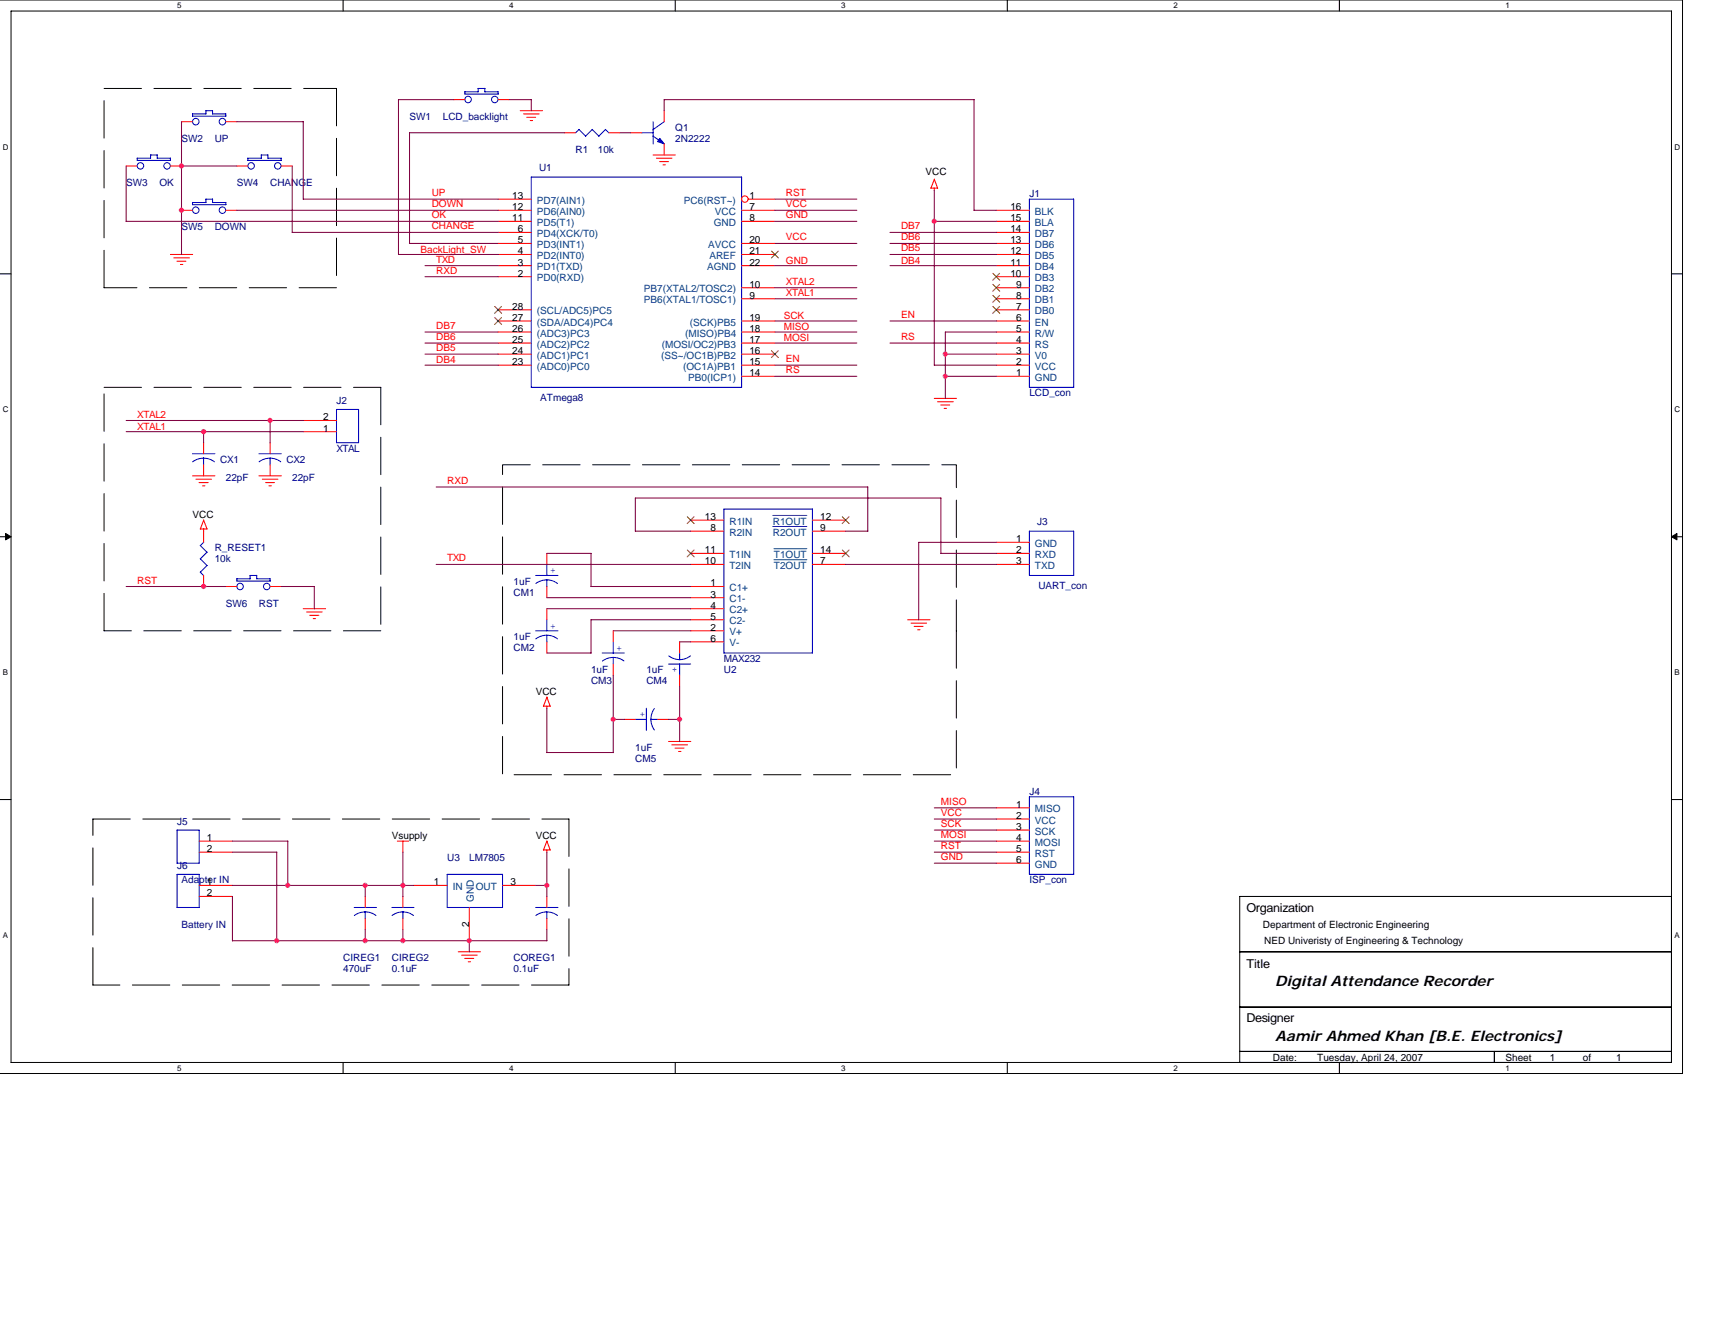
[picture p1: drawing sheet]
<svg xmlns="http://www.w3.org/2000/svg" width="279mm" height="216mm" viewBox="0 0 279 216" stroke-linecap="round" stroke-linejoin="round" font-family="sans-serif">
<path d="M0 0h274.1v174.9h-274.1M1.8 1.8h270.5v171.3h-270.5z" fill="none" stroke="#000" stroke-width=".16"/>
<g fill="#fff">
<path d="M28.9 .2h.7v1.4h-.7z"/>
<path d="M28.9 173.3h.7v1.5h-.7z"/>
</g>
<path d="M55.9 0v1.8M55.9 173.1v1.8" fill="none" stroke="#000" stroke-width=".17"/>
<g fill="#fff">
<path d="M83 .2h.7v1.4h-.7z"/>
<path d="M83 173.3h.7v1.5h-.7z"/>
</g>
<path d="M110 0v1.8M110 173.1v1.8" fill="none" stroke="#000" stroke-width=".17"/>
<g fill="#fff">
<path d="M137.1 .2h.7v1.4h-.7z"/>
<path d="M137.1 173.3h.7v1.5h-.7z"/>
</g>
<path d="M164.1 0v1.8M164.1 173.1v1.8" fill="none" stroke="#000" stroke-width=".17"/>
<g fill="#fff">
<path d="M191.2 .2h.7v1.4h-.7z"/>
<path d="M191.2 173.3h.7v1.5h-.7z"/>
</g>
<path d="M218.2 0v1.8M218.2 173.1v1.8" fill="none" stroke="#000" stroke-width=".17"/>
<g fill="#fff">
<path d="M245.3 .2h.7v1.4h-.7z"/>
<path d="M245.3 173.3h.7v1.5h-.7z"/>
<path d="M.5 23.2h.9v1.4h-.9z"/>
<path d="M272.8 23.2h.9v1.4h-.9z"/>
<path d="M.5 66h.9v1.5h-.9z"/>
<path d="M272.8 66h.9v1.5h-.9z"/>
</g>
<path d="M0 44.6h1.8M272.3 44.6h1.8" fill="none" stroke="#000" stroke-width=".17"/>
<g fill="#fff">
<path d="M.5 108.9h.8v1.4h-.8z"/>
<path d="M272.8 108.9h.8v1.4h-.8z"/>
</g>
<path d="M0 87.5h1.8M272.3 87.5h1.8" fill="none" stroke="#000" stroke-width=".17"/>
<path d="M.9 86.9l.9 .6-.9 .5zM272.3 87.5l.9-.6v1.1z" fill="#000" stroke="#000" stroke-width=".16"/>
<g fill="#fff">
<path d="M.5 151.7h.8v1.4h-.8z"/>
<path d="M272.8 151.7h.8v1.4h-.8z"/>
</g>
<path d="M0 130.3h1.8M272.3 130.3h1.8M202 146.1h70.3v27h-70.3zM202 155.1h70.3M202 164.1h70.3M202 171.3h70.3M243.5 171.3v1.8" fill="none" stroke="#000" stroke-width=".17"/>
<g fill="none" stroke="#000" stroke-width=".16" stroke-dasharray="6.1 2">
<path d="M17 14.4h37.8M54.8 14.4v32.5M17 46.9v-32.5M54.8 46.9h-37.8M17 63.1h45M62 63.1v39.7M81.9 75.7h73.9v50.5h-73.9zM17 102.8v-39.7M62 102.8h-45M15.1 133.5h77.6M92.7 133.5v27M15.1 160.5v-27"/>
<path d="M92.7 160.5h-77.6"/>
</g>
<g fill="none" stroke="#f00" stroke-width=".17">
<path d="M29.6 19.8h1.8M36.8 19.8h1.8M73.9 16.2h1.8M81.2 16.2h1.8M84.8 18h3.6M85.3 18.6h2.5M85.8 19.1h1.5M86.4 19.6h.4M108.2 18v1.8M20.6 27.1h1.8M27.8 27.1h1.8M29.6 34.3h1.8"/>
<path d="M36.8 34.3h1.8M38.6 27.1h1.8M45.8 27.1h1.8M81.2 32.4h5.4M81.2 39.7h5.4M81.2 37.9h5.4M81.2 34.3h5.4M81.2 36.1h5.4M92 21.6h1.8M99.2 21.6h1.8M102.8 21.6h1.8M106.4 25.3h3.6"/>
<path d="M106.9 25.8h2.6M107.5 26.3h1.4M108 26.9h.4M108.2 23.4v1.9M120.8 39.7h5.4M120.8 34.3h5.4M120.8 36.1h5.4M121.9 32.4h4.3M151.6 30.6h1.1M152.2 30.6v.4M152.2 29.2l.6 1.5M152.2 29.2l-.5 1.4"/>
<path d="M162.3 39.7h5.4M162.3 37.9h5.4M162.3 34.3h5.4M162.3 36.1h5.4M27.8 41.5h3.6M28.3 42h2.6M28.8 42.6h1.5M29.4 43.1h.4M81.2 41.5h5.4M81.2 45.1h5.4M81.2 43.3h5.4M81.2 59.5h5.4"/>
<path d="M81.2 57.7h5.4M81.2 55.9h5.4M81.2 54.1h5.4M81.2 52.3h5.4M81.2 50.5h5.4M120.8 41.5h5.4M120.8 43.3h5.4M120.8 48.7h5.4M120.8 46.9h5.4M120.8 59.5h5.4M120.8 57.7h5.4M120.8 55.9h5.4"/>
<path d="M120.8 54.1h5.4M120.8 52.3h5.4M162.3 41.5h5.4M162.3 45.1h5.4M162.3 43.3h5.4M162.3 48.7h5.4M162.3 46.9h5.4M162.3 59.5h5.4M162.3 57.7h5.4M162.3 55.9h5.4M162.3 54.1h5.4M162.3 52.3h5.4"/>
<path d="M162.3 50.5h5.4M31.4 77.5h3.6M31.9 78.1h2.6M32.4 78.6h1.5M33 79.2h.4M33.2 72.1v1.8M33.2 75.7v1.8M42.2 77.5h3.6M42.7 78.1h2.6M43.3 78.6h1.4M43.8 79.2h.4M44 72.1v1.8"/>
<path d="M44 75.7v1.8M49.4 70.3h5.4M49.4 68.5h5.4M120.8 61.3h5.4M152.2 64.9h3.6M152.7 65.5h2.6M153.3 66h1.4M153.8 66.5h.4M162.3 61.3h5.4M33.2 86.2v2.2M33.2 93.8v1.8M33.2 84.8l.5 1.4"/>
<path d="M33.2 84.7l-.6 1.5h1.1M36.8 95.6h1.8M44 95.6h1.8M49.4 99.2h3.6M50 99.7h2.5M89.1 90.2v1.8M89.1 95.6v1.8M89.1 99.2v1.8M112.5 99.2h5.4M112.5 95.6h5.4M112.5 97.4h5.4M112.5 84.8h5.4"/>
<path d="M112.5 86.6h5.4M112.5 90.2h5.4M112.5 92h5.4M132.4 84.8h5.4M132.4 86.6h5.4M132.4 90.2h5.4M132.4 92h5.4M162.3 90.2h5.4M162.3 92h5.4M162.3 88.4h5.4M50.5 100.3h1.4M51 100.8h.4"/>
<path d="M88.5 115.1h1.1M89.1 104.6v1.8M89.1 115.1v.3M89.1 113.6l.5 1.5M89.1 113.6l-.6 1.5M99.9 102.8v1.8M99.9 108.2v1.8M101.7 117.2h1.8M107.1 117.2h1.8M110.7 104.6v1.8M110.7 110v1.8M112.5 101h5.4"/>
<path d="M112.5 102.8h5.4M112.5 104.6h5.4M147.9 101h3.6M148.4 101.5h2.6M148.9 102.1h1.5M149.5 102.6h.4M32.4 137.1h5.5M32.4 138.9h5.5M64.7 137.1h1.9M65.6 137.1v1.8M88.5 138.5h1.1M89.1 138.5v.4"/>
<path d="M89.1 137.1l.5 1.4M89.1 137l-.6 1.5M108.9 120.8h3.6M109.5 121.4h2.5M110 121.9h1.4M110.6 122.4h.3M162.3 137.1h5.4M162.3 138.9h5.4M162.3 131.6h5.4M162.3 133.5h5.4M162.3 135.3h5.4M32.4 144.3h5.5"/>
<path d="M32.4 146.1h5.5M59.5 146.1v1.8M59.5 149.7v1.8M65.6 146.1v1.8M65.6 149.7v1.8M67.4 144.3h5.5M74.7 155.1h3.6M75.2 155.6h2.5M75.7 156.2h1.5M76.3 156.7h.4M76.5 147.9v5.4M81.9 144.3h5.4"/>
<path d="M89.1 146.1v1.8M89.1 149.7v1.8M162.3 140.7h5.4"/>
<circle cx="121.4" cy="32.4" r=".52"/>
</g>
<g fill="none" stroke="#00f" stroke-width=".17">
<path d="M31.4 18.5v.4h5.4M33.5 18h1.1M33.5 18v.6h-2.2M34.6 18v.6h2.2M36.8 18.5v.4M77.9 15l-2.2-.1v.4h5.5v-.4l-2.2 .1M79 14.4v.6M79 14.4h-1.1v.6M106.4 19.8v3.7M108.2 19.8l-1.8 1.3M22.3 25.8h2.2M22.4 25.8v.3h5.4v-.3"/>
<path d="M25.6 25.8h2.2M25.6 25.2v.6M25.6 25.3h-1.1v.5M33.5 32.4h1.1M33.5 32.4v.6M33.5 33h-2.1v.4h5.4M34.6 32.4v.6h2.2v.4M40.4 25.8h2.2M40.4 25.8v.3h5.4v-.3M43.6 25.8h2.2M43.6 25.3h-1.1l.1 .5M43.6 25.2v.6"/>
<path d="M86.6 28.9h34.2v34.2h-34.2zM93.8 21.6l.5-.5 1.1 1.1M95.4 22.2l1.1-1.1 1.1 1.1M99.2 21.7l-.5-.6-1.1 1.1M104.6 21.6h1.8M106.4 22.2l1.8 1.3M167.7 32.4h7.2v30.7h-7.2zM31.4 73.9h3.6M33.1 74.7l1.2 .2 .6 .3M33.1 74.7l-.7 .1-1 .4M33.2 74.7v1.1M42.2 73.9h3.6"/>
<path d="M44 74.7l1.1 .2 .6 .3M44 74.7l-.8 .1-1 .4M44 74.7v1.1M54.8 66.7h3.6v5.4h-3.6zM32.6 91l1.1 1.2M32.6 88.9l1.1 1.1-1.1 1.1M33.2 88.3l-.6 .6M33.7 92.1l-1.1 1.1 .6 .6M38.6 94.3h2.1v-.5h1.1v.5M38.6 94.3v.4h5.4M41.8 94.3h2.2M44 94.3v.4"/>
<path d="M87.3 93.8h3.6M89.1 94.5l1.1 .2 .6 .4M89.1 94.5l-.8 .1-1 .5M89.1 92v1.8M89.1 94.5v1.1M117.9 83h14.5v23.4h-14.5zM167.7 86.6h7.2v7.2h-7.2zM87.3 102.8h3.6M89.1 103.5l1.1 .2 .6 .4M89.1 103.5l-.8 .1-1 .5M89.1 101v1.8M89.1 103.5v1.1"/>
<path d="M98.1 106.4h3.6M99.9 104.6v1.8M99.9 107.1v1.1M101.6 107.7l-1-.5-.7-.1-1.1 .2-.7 .4M103.5 117.2h1.8M105.3 115.4v3.6M106 117.2l.3 1.1 .3 .7M106 117.2h1.1M106.6 115.4l-.3 .7-.3 1.1M108.9 108.2h3.6M108.9 106.9l.7 .3 1.1 .3 .8-.1 1-.5M110.7 106.4v1.1"/>
<path d="M110.7 108.2v1.8M28.9 135.3h3.5v5.4h-3.5zM167.7 129.8h7.2v12.7h-7.2zM28.9 142.5h3.5v5.4h-3.5zM57.7 147.9h3.6M57.7 149.2l1-.5 .8-.1 1.1 .2 .7 .4M59.5 148.6v1.1M63.8 147.9h3.7M63.9 149.2l1-.5 .7-.1 1.1 .2 .7 .4M65.6 148.6v1.1M72.9 142.5h9v5.4h-9zM87.3 147.9h3.6"/>
<path d="M89.1 148.6l1.1 .2 .6 .4M89.1 148.6l-1.1 .2-.7 .4M89.1 148.6v1.1"/>
<circle cx="31.9" cy="19.8" r=".53"/>
<circle cx="36.2" cy="19.8" r=".53"/>
<circle cx="76.3" cy="16.2" r=".53"/>
<circle cx="80.6" cy="16.2" r=".53"/>
<circle cx="22.9" cy="27" r=".53"/>
<circle cx="27.2" cy="27" r=".53"/>
<circle cx="31.9" cy="34.2" r=".53"/>
<circle cx="36.2" cy="34.2" r=".53"/>
<circle cx="40.9" cy="27" r=".53"/>
<circle cx="45.3" cy="27" r=".53"/>
<circle cx="39.1" cy="95.6" r=".53"/>
<circle cx="43.5" cy="95.6" r=".53"/>
</g>
<g fill="none" stroke="#804000" stroke-width=".16">
<path d="M80.6 51.8l1.1 1.1M80.6 49.9l1.1 1.2M81.7 51.8l-1.1 1.1M81.7 49.9l-1.1 1.2M125.7 57.1l1.1 1.2M125.7 40.9l1.1 1.1M126.8 57.1l-1.1 1.2M126.8 40.9l-1.1 1.1M161.8 49.9l1.1 1.2M161.8 48.1l1.1 1.2M161.8 46.3l1.1 1.2M161.8 44.5l1.1 1.2"/>
<path d="M162.9 49.9l-1.2 1.2M162.9 48.1l-1.2 1.2M162.9 46.3l-1.2 1.2M162.9 44.5l-1.2 1.2M112 89.6l1.1 1.1M112 84.2l1.1 1.1M113.1 89.6l-1.1 1.1M113.1 84.2l-1.1 1.1M137.2 84.2l1.1 1.1M137.2 89.6l1.1 1.1M138.3 84.2l-1.1 1.1M138.3 89.6l-1.1 1.1"/>
</g>
<path d="M125.9 84h5.5M125.9 85.8h5.5M126.1 89.4h5.3M126.1 91.2h5.3" fill="none" stroke="#004080" stroke-width=".16"/>
<path d="M107.5 22.5l.7 .9-1.1-.3z" fill-rule="evenodd" fill="#00f" stroke="#00f" stroke-width=".17"/>
<g fill="none" stroke="#800040" stroke-width=".17">
<path d="M29.6 19.8v21.7M38.6 19.8h10.8v12.6h31.8M64.9 16.2v25.3h16.3M64.9 16.2h9.1M83 16.2h3.6M86.6 16.2v1.9M158.7 16.2v18.1M158.7 16.2h-50.5v1.9M20.6 27.1v9h60.6M29.6 27.1h9M38.6 34.3h42.6M47.6 27.1v10.8h33.6"/>
<path d="M92 21.6h-25.3v18.1h14.5M101 21.6h1.8M126.2 39.7h13.4M126.2 32.4h13.4M126.2 34.3h13.4M126.2 36.1h13.4M145 39.7h17.3M145 37.9h17.3M152.2 31v28.5h10.1M152.2 36.1h10.1M158.7 34.3h3.6M69.2 54.1h12"/>
<path d="M69.2 59.5h12M69.2 55.9h12M69.2 45.1h12M69.2 57.7h12M69.2 43.3h12M126.2 54.1h13.4M126.2 46.9h13.4M126.2 59.5h13.4M126.2 55.9h13.4M126.2 48.7h13.4M126.2 52.3h13.4M126.2 43.3h13.4"/>
<path d="M145 55.9h17.3M145 52.3h17.3M145 43.3h17.3M145 41.5h17.3M154 57.7h8.3M162.3 54.1h-8.3v10.8M20.6 70.3h28.8M20.6 68.5h28.8M33.2 70.3v1.9M44 68.5v3.7M71.1 79.4h70.3M126.2 61.3h13.4"/>
<path d="M141.4 79.4v7.2M154 61.3h8.3M20.6 95.6h16.2M45.8 95.6h5.4M51.2 95.6v3.6M71.1 92h41.4M89.1 90.2h7.2M89.1 99.2h23.4M89.1 97.4h23.4M96.3 90.2v5.4M96.3 95.6h16.2M103.5 86.6h9"/>
<path d="M103.5 86.6v-5.4h49.8v9h9M137.8 86.6h3.6M137.8 92h24.5M162.3 88.4h-12.6v12.6M89.1 106.4h7.2M99.9 110v12.6h-10.8v-7.2M99.9 102.8h12.6M99.9 117.2h1.8M108.9 117.2h1.8M110.7 104.6h1.8M110.7 111.8v9M112.5 101h-16.2v5.4"/>
<path d="M37.9 138.9h7.2v14.4M37.9 137.1h9M46.9 137.1v7.2M65.6 138.9v7.2M89.1 138.9v7.2M152.2 138.9h10.1M152.2 135.3h10.1M152.2 131.6h10.1M152.2 137.1h10.1M152.2 133.5h10.1M37.8 144.3h29.7M37.9 146.1v7.2h51.2"/>
<path d="M59.5 144.3v1.8M59.5 151.5v1.8M65.6 151.5v1.8M76.5 153.3v1.8M87.3 144.3h1.8M89.1 151.5v1.8M152.2 140.7h10.1"/>
</g>
<g fill="#f0f" stroke="#f0f" stroke-width=".17">
<circle cx="33.2" cy="70.3" r=".36"/>
<circle cx="44" cy="68.5" r=".35"/>
<circle cx="99.9" cy="117.2" r=".35"/>
<circle cx="33.2" cy="95.6" r=".36"/>
<circle cx="65.6" cy="144.3" r=".35"/>
<circle cx="59.5" cy="144.3" r=".35"/>
<circle cx="110.7" cy="117.2" r=".35"/>
<circle cx="152.2" cy="36.1" r=".35"/>
<circle cx="89.1" cy="144.3" r=".35"/>
<circle cx="76.4" cy="153.3" r=".35"/>
<circle cx="154" cy="61.3" r=".35"/>
<circle cx="154" cy="57.7" r=".35"/>
<circle cx="29.6" cy="34.3" r=".35"/>
<circle cx="65.6" cy="153.3" r=".35"/>
<circle cx="29.6" cy="27" r=".35"/>
<circle cx="46.9" cy="144.3" r=".35"/>
<circle cx="45.1" cy="153.3" r=".35"/>
<circle cx="59.5" cy="153.3" r=".35"/>
</g>
<g font-size="2.3">
<text x="207.8" y="160.7">Digital Attendance Recorder</text>
<text x="207.8" y="169.7">Aamir Ahmed Khan [B.E. Electronics]</text>
</g>
<g font-size="2">
<text x="203.1" y="148.6">Organization</text>
<text x="203.1" y="157.8">Title</text>
<text x="203.1" y="166.6">Designer</text>
</g>
<g font-size="1.6" fill="#000080">
<text x="29.6" y="23.1">SW2</text>
<text x="35" y="23.1">UP</text>
<text x="66.7" y="19.5">SW1</text>
<text x="72.1" y="19.5">LCD_backlight</text>
<text x="110" y="21.3">Q1</text>
<text x="110" y="23.1">2N2222</text>
<text x="87.8" y="27.8">U1</text>
<text x="93.8" y="24.9">R1</text>
<text x="97.4" y="24.9">10k</text>
<text x="20.6" y="30.3">SW3</text>
<text x="26" y="30.3">OK</text>
<text x="38.6" y="30.3">SW4</text>
<text x="44" y="30.3">CHANGE</text>
<text x="167.7" y="32.1">J1</text>
<text x="29.6" y="37.5">SW5</text>
<text x="35" y="37.5">DOWN</text>
<text x="54.8" y="65.8">J2</text>
<text x="88" y="65.3">ATmega8</text>
<text x="167.7" y="64.6">LCD_con</text>
<text x="35.9" y="75.4">CX1</text>
<text x="46.7" y="75.4">CX2</text>
<text x="54.8" y="73.6">XTAL</text>
<text x="36.8" y="78.3">22pF</text>
<text x="47.6" y="78.3">22pF</text>
<text x="35" y="89.9">R_RESET1</text>
<text x="169" y="85.5">J3</text>
<text x="35" y="91.7">10k</text>
<text x="83.7" y="95.2">1uF</text>
<text x="169.2" y="96">UART_con</text>
<text x="36.8" y="98.9">SW6</text>
<text x="42.2" y="98.9">RST</text>
<text x="83.7" y="97">CM1</text>
<text x="83.7" y="104.3">1uF</text>
<text x="83.7" y="106.1">CM2</text>
<text x="117.9" y="107.9">MAX232</text>
<text x="96.3" y="109.7">1uF</text>
<text x="96.3" y="111.5">CM3</text>
<text x="105.3" y="109.7">1uF</text>
<text x="105.3" y="111.5">CM4</text>
<text x="117.9" y="109.7">U2</text>
<text x="103.5" y="122.3">1uF</text>
<text x="103.5" y="124.1">CM5</text>
<text x="167.7" y="129.5">J4</text>
<text x="28.9" y="134.4">J5</text>
<text x="28.9" y="141.6">J6</text>
<text x="29.6" y="144">Adapter IN</text>
<text x="72.9" y="140.3">U3</text>
<text x="76.5" y="140.3">LM7805</text>
<text x="167.7" y="144">ISP_con</text>
<text x="29.6" y="151.2">Battery IN</text>
<text x="55.9" y="156.6">CIREG1</text>
<text x="55.9" y="158.4">470uF</text>
<text x="63.8" y="156.6">CIREG2</text>
<text x="63.8" y="158.4">0.1uF</text>
<text x="83.7" y="156.6">COREG1</text>
<text x="83.7" y="158.4">0.1uF</text>
</g>
<g font-size="1.6">
<text x="150.8" y="28.5">VCC</text>
<text x="83.5" y="34.2">12</text>
<text x="83.5" y="32.4">13</text>
<text x="122.1" y="32.4">1</text>
<text x="122.1" y="34.2">7</text>
<text x="164.6" y="34.2">16</text>
<text x="83.5" y="36">11</text>
<text x="84.4" y="41.4">4</text>
<text x="84.4" y="39.6">5</text>
<text x="84.4" y="37.8">6</text>
<text x="122.1" y="36">8</text>
<text x="122.1" y="39.6">20</text>
<text x="122.1" y="41.4">21</text>
<text x="164.6" y="41.4">12</text>
<text x="164.6" y="39.6">13</text>
<text x="164.6" y="37.8">14</text>
<text x="164.6" y="36">15</text>
<text x="84.4" y="45.1">2</text>
<text x="84.4" y="43.3">3</text>
<text x="122.1" y="46.9">10</text>
<text x="122.1" y="43.3">22</text>
<text x="164.6" y="45.1">10</text>
<text x="164.6" y="43.3">11</text>
<text x="165.5" y="46.9">9</text>
<text x="83.5" y="52.3">27</text>
<text x="83.5" y="50.5">28</text>
<text x="122.1" y="48.7">9</text>
<text x="122.1" y="52.3">19</text>
<text x="165.5" y="52.3">6</text>
<text x="165.5" y="50.5">7</text>
<text x="165.5" y="48.7">8</text>
<text x="83.5" y="59.5">23</text>
<text x="83.5" y="57.7">24</text>
<text x="83.5" y="55.9">25</text>
<text x="83.5" y="54.1">26</text>
<text x="122.1" y="59.5">15</text>
<text x="122.1" y="57.7">16</text>
<text x="122.1" y="55.9">17</text>
<text x="122.1" y="54.1">18</text>
<text x="165.5" y="59.5">2</text>
<text x="165.5" y="57.7">3</text>
<text x="165.5" y="55.9">4</text>
<text x="165.5" y="54.1">5</text>
<text x="122.1" y="61.3">14</text>
<text x="165.5" y="61.3">1</text>
<text x="52.6" y="70.3">1</text>
<text x="52.6" y="68.5">2</text>
<text x="31.4" y="84.4">VCC</text>
<text x="114.9" y="84.7">13</text>
<text x="115.8" y="86.5">8</text>
<text x="133.6" y="84.7">12</text>
<text x="133.6" y="86.5">9</text>
<text x="165.5" y="88.3">1</text>
<text x="114.9" y="90.1">11</text>
<text x="114.9" y="91.9">10</text>
<text x="115.8" y="95.5">1</text>
<text x="133.6" y="90.1">14</text>
<text x="133.6" y="91.9">7</text>
<text x="165.5" y="90.1">2</text>
<text x="165.5" y="91.9">3</text>
<text x="115.8" y="97.4">3</text>
<text x="115.8" y="99.2">4</text>
<text x="115.8" y="101">5</text>
<text x="115.8" y="102.8">2</text>
<text x="115.8" y="104.6">6</text>
<text x="87.3" y="113.3">VCC</text>
<text x="165.5" y="131.6">1</text>
<text x="33.7" y="137">1</text>
<text x="63.8" y="136.7">Vsupply</text>
<text x="87.3" y="136.7">VCC</text>
<text x="165.5" y="133.4">2</text>
<text x="165.5" y="135.2">3</text>
<text x="165.5" y="137">4</text>
<text x="33.7" y="138.8">2</text>
<text x="165.5" y="138.8">5</text>
<text x="165.5" y="140.6">6</text>
<text x="33.7" y="144.3">1</text>
<text x="33.7" y="146">2</text>
<text x="70.7" y="144.3">1</text>
<text x="83.1" y="144.3">3</text>
<text x="76.4" y="151" transform="rotate(-90 76.4 151)">2</text>
<text x="205.8" y="151.2">Department of Electronic Engineering</text>
<text x="206" y="153.9">NED Univeristy of Engineering &amp; Technology</text>
<text x="207.4" y="172.8">Date:</text>
<text x="214.6" y="172.8">Tuesday, April 24, 2007</text>
<text x="245.3" y="172.8">Sheet</text>
<text x="252.5" y="172.8">1</text>
<text x="257.9" y="172.8">of</text>
<text x="263.3" y="172.8">1</text>
</g>
<g font-size="1.6" fill="#f00">
<text x="70.3" y="35.6">OK</text>
<text x="70.3" y="33.8">DOWN</text>
<text x="70.3" y="32">UP</text>
<text x="128" y="32">RST</text>
<text x="128" y="33.8">VCC</text>
<text x="128" y="35.6">GND</text>
<text x="68.5" y="41.1">BackLight_SW</text>
<text x="70.3" y="37.4">CHANGE</text>
<text x="128" y="39.2">VCC</text>
<text x="146.8" y="39.2">DB6</text>
<text x="146.8" y="37.4">DB7</text>
<text x="146.8" y="41">DB5</text>
<text x="71.1" y="44.6">RXD</text>
<text x="71.1" y="42.8">TXD</text>
<text x="128" y="46.4">XTAL2</text>
<text x="128" y="42.9">GND</text>
<text x="146.8" y="42.9">DB4</text>
<text x="71.1" y="53.6">DB7</text>
<text x="127.7" y="52">SCK</text>
<text x="127.7" y="53.8">MISO</text>
<text x="128" y="48.2">XTAL1</text>
<text x="146.8" y="51.8">EN</text>
<text x="71.1" y="57.2">DB5</text>
<text x="71.1" y="59.2">DB4</text>
<text x="71.1" y="55.4">DB6</text>
<text x="127.7" y="55.6">MOSI</text>
<text x="128" y="59">EN</text>
<text x="146.8" y="55.4">RS</text>
<text x="128" y="60.8">RS</text>
<text x="22.4" y="70">XTAL1</text>
<text x="22.4" y="68">XTAL2</text>
<text x="72.9" y="78.8">RXD</text>
<text x="22.4" y="95.1">RST</text>
<text x="72.9" y="91.5">TXD</text>
<text x="153.3" y="131.1">MISO</text>
<text x="153.3" y="134.7">SCK</text>
<text x="153.3" y="136.5">MOSI</text>
<text x="153.3" y="132.9">VCC</text>
<text x="153.3" y="138.3">RST</text>
<text x="153.3" y="140.2">GND</text>
</g>
<g font-size="1.6" fill="#004080">
<text x="87.5" y="35">PD6(AIN0)</text>
<text x="87.5" y="33.2">PD7(AIN1)</text>
<text x="111.4" y="33.2">PC6(RST~)</text>
<text x="116.5" y="35">VCC</text>
<text x="168.6" y="35">BLK</text>
<text x="87.5" y="40.4">PD3(INT1)</text>
<text x="87.5" y="38.6">PD4(XCK/T0)</text>
<text x="87.5" y="36.8">PD5(T1)</text>
<text x="115.4" y="40.4">AVCC</text>
<text x="116.3" y="36.8">GND</text>
<text x="168.6" y="40.4">DB6</text>
<text x="168.6" y="38.6">DB7</text>
<text x="168.6" y="36.8">BLA</text>
<text x="87.5" y="45.8">PD0(RXD)</text>
<text x="87.5" y="44">PD1(TXD)</text>
<text x="87.5" y="42.2">PD2(INT0)</text>
<text x="104.9" y="47.6">PB7(XTAL2/TOSC2)</text>
<text x="115.2" y="44">AGND</text>
<text x="115.6" y="42.2">AREF</text>
<text x="168.6" y="47.6">DB2</text>
<text x="168.6" y="45.8">DB3</text>
<text x="168.6" y="44">DB4</text>
<text x="168.6" y="42.2">DB5</text>
<text x="87.5" y="53">(SDA/ADC4)PC4</text>
<text x="87.5" y="51.2">(SCL/ADC5)PC5</text>
<text x="104.9" y="49.4">PB6(XTAL1/TOSC1)</text>
<text x="112.4" y="53">(SCK)PB5</text>
<text x="168.6" y="53">EN</text>
<text x="168.6" y="51.2">DB0</text>
<text x="168.6" y="49.4">DB1</text>
<text x="87.5" y="58.4">(ADC1)PC1</text>
<text x="87.5" y="56.6">(ADC2)PC2</text>
<text x="87.5" y="54.8">(ADC3)PC3</text>
<text x="107.7" y="58.4">(SS~/OC1B)PB2</text>
<text x="107.8" y="56.6">(MOSI/OC2)PB3</text>
<text x="111.6" y="54.8">(MISO)PB4</text>
<text x="168.6" y="58.4">V0</text>
<text x="168.6" y="56.6">RS</text>
<text x="168.6" y="54.8">R/W</text>
<text x="87.5" y="60.2">(ADC0)PC0</text>
<text x="111.3" y="60.2">(OC1A)PB1</text>
<text x="112.1" y="62.1">PB0(ICP1)</text>
<text x="168.6" y="62.1">GND</text>
<text x="168.6" y="60.2">VCC</text>
<text x="118.9" y="85.5">R1IN</text>
<text x="118.9" y="87.3">R2IN</text>
<text x="125.9" y="87.3">R2OUT</text>
<text x="125.9" y="85.5">R1OUT</text>
<text x="168.6" y="89.1">GND</text>
<text x="118.9" y="90.9">T1IN</text>
<text x="118.9" y="92.7">T2IN</text>
<text x="126.1" y="90.9">T1OUT</text>
<text x="126.1" y="92.7">T2OUT</text>
<text x="168.6" y="90.9">RXD</text>
<text x="168.6" y="92.7">TXD</text>
<text x="118.9" y="96.3">C1+</text>
<text x="118.9" y="98.1">C1-</text>
<text x="118.9" y="99.9">C2+</text>
<text x="118.9" y="101.7">C2-</text>
<text x="118.9" y="103.5">V+</text>
<text x="118.9" y="105.3">V-</text>
<text x="168.6" y="132.4">MISO</text>
<text x="168.6" y="134.2">VCC</text>
<text x="168.6" y="136">SCK</text>
<text x="168.6" y="137.8">MOSI</text>
<text x="168.6" y="139.6">RST</text>
<text x="168.6" y="141.4">GND</text>
<text x="73.8" y="145">IN</text>
<text x="77.2" y="147" transform="rotate(-90 77.2 147)">GND</text>
<text x="77.5" y="145">OUT</text>
</g>
<g font-size="1.6" fill="#00f">
<text x="89.6" y="93.4">+</text>
<text x="89.6" y="102.4">+</text>
<text x="100.4" y="106">+</text>
<text x="110.4" y="108.6" transform="rotate(180 110.4 108.6)">+</text>
<text x="105.1" y="116.9" transform="rotate(-90 105.1 116.9)">+</text>
</g>
<g font-size="1.3">
<text x="28.9" y="1.4">5</text>
<text x="83" y="1.4">4</text>
<text x="137.1" y="1.4">3</text>
<text x="191.2" y="1.4">2</text>
<text x="245.3" y="1.4">1</text>
<text x=".5" y="24.4">D</text>
<text x="272.8" y="24.4">D</text>
<text x=".5" y="67.2">C</text>
<text x="272.8" y="67.2">C</text>
<text x=".5" y="110">B</text>
<text x="272.8" y="110">B</text>
<text x=".5" y="152.8">A</text>
<text x="272.8" y="152.8">A</text>
<text x="28.9" y="174.5">5</text>
<text x="83" y="174.5">4</text>
<text x="137.1" y="174.5">3</text>
<text x="191.2" y="174.5">2</text>
<text x="245.3" y="174.5">1</text>
</g>
</svg>
